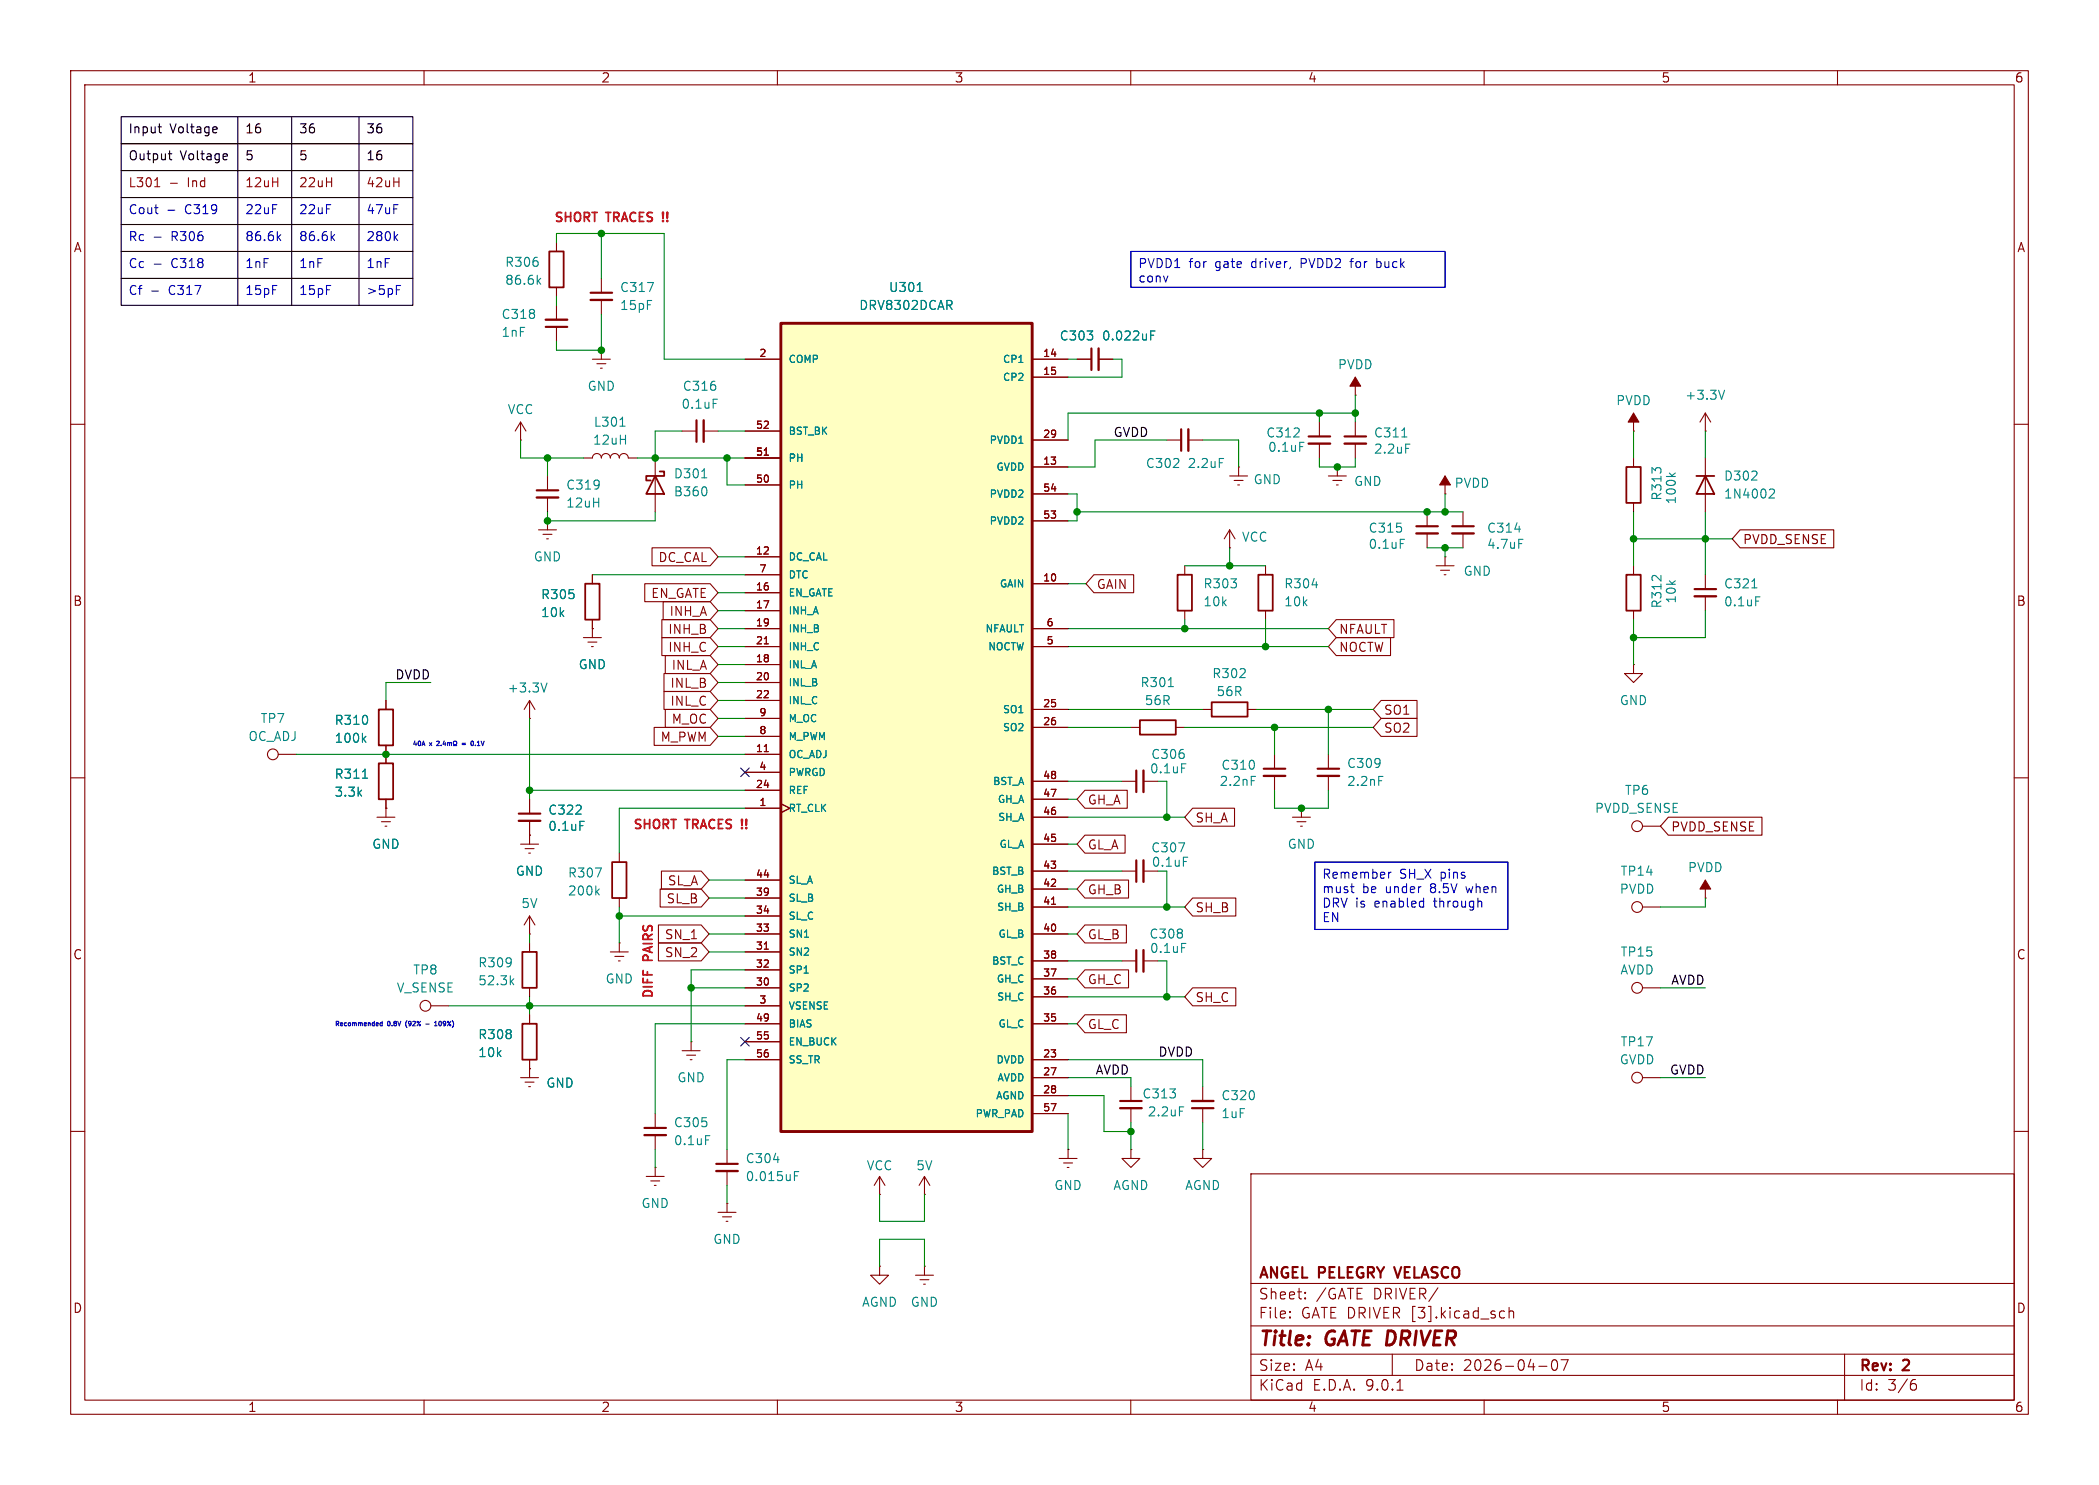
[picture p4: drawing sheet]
<svg xmlns="http://www.w3.org/2000/svg" width="297mm" height="210mm" viewBox="0 0 297 210" stroke-linecap="round" stroke-linejoin="round" font-family="sans-serif">
<path d="M0 0h297v210h-297z" fill="#fff" stroke="#fff" stroke-width=".14"/>
<g fill="none" stroke="#840000" stroke-width=".15">
<path d="M10 10h277v190h-277zM12 12h273v186h-273zM60 10v2M110 10v2M160 10v2M210 10v2M260 10v2M78.7 34.3v1.3M85.1 39.4v2M73.7 59.7l-.8 1.3M73.7 59.7l.7 1.3M73.7 59.7v2.5"/>
<path d="M78.7 40.6v1.3M78.7 43.2v2M78.7 46.2v2.1M83.8 50.8h2.6M84.5 51.4h1.2M85 52.1h.2M85.1 49.5h.1M85.1 42.4v2.1M85.1 49.5v1.3M152.4 50.8h2M155.4 50.8h2.1M191.8 55.9h.1"/>
<path d="M191.8 53.3v2.6M241.3 58.4l-.8 1.3M241.3 58.4l.8 1.3M241.3 58.4v2.6M10 60h2M73.7 62.2h.1M76.2 74.9h2.5M76.8 75.6h1.3M77.3 76.2h.3M77.5 73.7h.1M77.5 67.3v2M77.5 70.4v2"/>
<path d="M77.5 73.7v1.2M82.5 64.8h1.3a.64 .64 0 0 1 .7-.7 .64 .64 0 0 1 .6 .7 .64 .64 0 0 1 .6-.7 .64 .64 0 0 1 .7 .7 .64 .64 0 0 1 .6-.7 .64 .64 0 0 1 .6 .7 .64 .64 0 0 1 .7-.7 .64 .64 0 0 1 .6 .7h1.3M92.7 64.8v7.6M96.5 61h2.1M99.6 61h2M165.1 62.2h2M168.1 62.2h2.1M204.5 78.7h.1M204.5 78.7v1.3M241.3 61h.1M285 60h2M54.6 99.1v1.2"/>
<path d="M74.9 99.1v2.5M74.9 99.1l-.7 1.2M74.9 99.1l.8 1.2M83.8 81.3v1.3M83.8 87.6v1.3M203.2 80h2.5M203.8 80.6h1.3M204.3 81.3h.3M10 110h2M54.6 105.4v1.3M74.9 101.6h.1M74.9 113v2.1"/>
<path d="M74.9 116.1v2M285 110h2M74.9 132.1h.1M74.9 129.5v2.6M74.9 133.4v1.2M74.9 139.7v1.3M74.9 129.5l-.7 1.3M74.9 129.5l.8 1.3M86.4 134.6h2.5M87 135.3h1.3M87.5 135.9h.3M87.6 133.4h.1"/>
<path d="M87.6 120.7v1.2M87.6 127v1.3M87.6 133.4v1.2M158.7 135.9h2.1M161.8 135.9h2M73.7 152.4h2.5M74.3 153h1.3M74.8 153.7h.3M74.9 151.1h.1M74.9 143.5v1.3M74.9 149.9v2.5M10 160h2"/>
<path d="M91.4 166.4h2.6M92.1 167h1.2M92.6 167.6h.2M92.7 165.1h.1M92.7 165.1v1.3M101.6 171.5h2.5M102.2 172.1h1.3M102.7 172.7h.3M102.9 170.2h.1M102.9 162.6v2M102.9 165.6v2M102.9 170.2v1.3"/>
<path d="M177 166h108v32h-108zM285 160h2M60 198v2M110 198v2M160 198v2M177 194.5h108M177 191.5h108M177 187.5h108M177 181.5h108M182.5 186.3h.1l-.1 .1M182.5 186.3v.1M182.5 185.5v.1"/>
<path d="M182.5 185.5h.1l-.1 .1M184.7 183.6v.1M184.7 183.6h-.1l.1 .1M184.7 182.8v.1M184.7 182.8h-.1l.1 .1M197 191.5v3M197.7 196.6h.8M210 198v2M212.5 185.4l.4 .1M212.9 186.3l-.4 .1M213.5 185.5a.37 .37 0 0 1 .7 .1v.8M213.5 184.9v1.5"/>
<path d="M217.7 193.2h1.2M219.7 192.4a.36 .36 0 0 1 .3-.1 .36 .36 0 0 1 .3 .3 .77 .77 0 0 1-.4 1.2 .91 .91 0 0 1-.2-1.4zM220.9 192.3h1l-.7 1.5M260 198v2M261 191.5v6.5M270.6 195.7h.4l.2 .3-.1 .5-.2 .1h-.3M271 195.1l-.4 .1"/>
</g>
<path d="M77.2 46.2h3.1M83.6 41.4h3M98.6 59.4v3.1M154.4 49.3v3M75.9 69.3h3.1M167.1 60.7v3.1M73.4 115.1h3.1M160.8 134.4v3M101.3 164.6h3.1M197.3 179.2l.5 1.5" fill="none" stroke="#840000" stroke-width=".3"/>
<path d="M77.7 35.6h2.1v5h-2.1zM92.7 67.3l1.3 2.6h-2.6zM93.3 66.7h.7v.6h-2.6v.6h.7M82.8 82.6h2v5h-2zM53.6 100.3h2v5.1h-2zM73.9 134.6h2v5.1h-2zM86.6 121.9h2v5.1h-2zM73.9 144.8h2v5.1h-2z" fill="none" stroke="#840000" stroke-width=".25"/>
<g fill="none" stroke="#008484" stroke-width=".15">
<path d="M76.1 39.7l.4 .5M76.5 39.4l-.5 .4M91.6 40h.9l-.6 1.2M100.9 56.5h.6M162.8 47.4h.4M162.8 46.8h.6M244 55.2l-.4 1.3M87.7 60.3h.7M99.3 67.6h.7M99.9 69l.1 .3-.1 .7M172.5 64.8h.6M77.4 96.6l-.4 1.3"/>
<path d="M51.4 104.5l.4 .5M51.8 104.1l-.5 .5M82.1 116.2h.6M72.3 138.8l.4 .5M72.7 138.4l-.5 .5M84.2 122.8h.9l-.6 1.2M84.4 126.1l.4 .5M84.8 125.7l-.5 .5M167.2 133.4h.6M109.5 164h.7M112.4 166.3h.4M112.4 165.7h.6"/>
</g>
<path d="M77.2 45.2h3.1M83.6 42.4h3M99.6 59.4v3.1M155.4 49.3v3M75.9 70.4h3.1M168.1 60.7v3.1M73.4 116.1h3.1M161.8 134.4v3M101.3 165.6h3.1" fill="none" stroke="#840000" stroke-width=".33"/>
<path d="M191.8 53.3l.7 1.3h-1.5z" fill="#840000" stroke="#840000" stroke-width=".15"/>
<path d="M110.5 45.7h35.5v114.3h-35.5z" fill="#ffffc2"/>
<path d="M110.5 45.7h35.5v114.3h-35.5z" fill="none" stroke="#840000" stroke-width=".41"/>
<g fill="none" stroke="#840000" stroke-width=".15">
<path d="M105.4 50.8h5.1M146 50.8h5.1M146 53.3h5.1M152.4 50.8h2M155.4 50.8h2.1M186.7 59.7v2M191.8 59.7v2M231.1 58.4v2.6M92.3 77.5h8.2l1.1 1.2-1.1 1.3h-8.2zM105.4 64.8h5.1M105.4 68.6h5.1M105.4 78.7h5.1"/>
<path d="M105.4 61h5.1M108.1 64.4h.6M146 62.2h5.1M146 66h5.1M146 69.9h5.1M146 73.7h5.1M174 77.5h.1M174 67.3h2.5M174 74.9l-.8 1.3M174 74.9l.8 1.3M174 74.9v2.6M174.6 67.9h1.3"/>
<path d="M175.1 68.6h.3M175.3 66h.1M175.3 66v1.3M186.7 62.7v2.1M188 67.3h2.5M188.6 67.9h1.3M189.1 68.6h.3M189.2 66h.1M189.2 66v1.3M191.8 62.7v2.1M201.9 72.4v2M201.9 75.4v2.1"/>
<path d="M204.5 69.9h.1M204.5 67.3v2.6M207 72.4v2M207 75.4v2.1M231.1 61h.1M231.1 64.8v1.2M231.1 71.1v1.3M241.3 64.8v7.6M54.6 99.1v1.2M82.5 90.2h2.6M83.2 90.8h1.3M83.7 91.4h.2"/>
<path d="M83.8 88.9h.1M83.8 81.3v1.3M83.8 87.6v2.6M91.2 82.5h9.3l1.1 1.3-1.1 1.3h-9.3zM93.7 87.6h6.8l1.1 1.3-1.1 1.3h-6.8zM93.7 90.2h6.8l1.1 1.2-1.1 1.3h-6.8zM93.8 85.1h6.7l1.1 1.3-1.1 1.2h-6.7zM94 95.2h6.5l1.1 1.3-1.1 1.3h-6.5zM94 97.8h6.5l1.1 1.3-1.1 1.2h-6.5zM94.1 92.7h6.4l1.1 1.3-1.1 1.3h-6.4zM105.4 81.3h5.1M105.4 83.8h5.1"/>
<path d="M105.4 86.4h5.1M105.4 88.9h5.1M105.4 91.4h5.1M105.4 94h5.1M105.4 96.5h5.1M105.4 99.1h5.1M108.1 91.1h.6M146 88.9h5.1M146 91.4h5.1M146 82.6h5.1M154.8 81.3h5.6v2.5h-5.6l-1.1-1.2zM167.6 80v1.3"/>
<path d="M167.6 86.4v1.2M179.1 80v1.3M179.1 86.4v1.2M189.1 90.2h7.7v2.5h-7.7l-1.1-1.3zM189.1 87.6h8.1v2.6h-8.1l-1.1-1.3zM195.4 99.1h5.1v2.5h-5.1l-1.1-1.3zM231.1 94v1.3h1.3l-1.3 1.2-1.2-1.2h1.2M231.1 94h.1M231.1 80v1.3M231.1 86.4v1.2M241.3 81.3v2M241.3 84.3v2.1"/>
<path d="M39.4 106.7h2.5M53.3 115.6h2.6M54 116.2h1.2M54.5 116.8h.2M54.6 114.3h.1M54.6 105.4v2.6M54.6 113v2.6M73.7 119.4h2.5M74.9 118.1h.1M74.9 113v2.1M74.9 116.1v3.3M92.6 102.9h7.9l1.1 1.2-1.1 1.3h-7.9z"/>
<path d="M94.1 100.3h6.4l1.1 1.3-1.1 1.3h-6.4zM105.4 101.6h5.1M105.4 104.1h5.1M105.4 106.7h5.1M105.4 109.2h5.1M105.4 111.8h5.1M105.4 114.3h5.1M108.1 106.3h.6M110.5 113.7l1.3 .6-1.3 .6M146 100.3h5.1M146 102.9h5.1M146 113h5.1"/>
<path d="M146 119.4h5.1M146 110.5h5.1M146 115.6h5.1M153.5 118.1h5.7v2.6h-5.7l-1.1-1.3zM153.5 111.8h6v2.5h-6l-1.1-1.3zM158.7 110.5h2.1M160 102.9h1.3M161.8 110.5h2M166.4 102.9h1.2M168.8 114.3h5.9v2.5h-5.9l-1.2-1.2zM170.2 100.3h1.2M176.5 100.3h1.3"/>
<path d="M180.3 106.7v2M180.3 109.7v2.1M182.9 115.6h2.5M183.5 116.2h1.3M184 116.8h.3M184.1 114.3h.1M184.1 114.3v1.3M188 106.7v2M188 109.7v2.1M195.4 101.6h5.1v2.5h-5.1l-1.1-1.2zM232.4 116.8h2.5M74.3 120h1.3"/>
<path d="M74.8 120.7h.3M93.2 130.8h6l1.1 1.3-1.1 1.3h-6zM93.2 133.3h6l1.1 1.3-1.1 1.3h-6zM93.4 125.7h5.8l1.1 1.3-1.1 1.3h-5.8zM93.6 123.2h5.6l1.1 1.3-1.1 1.2h-5.6zM105.4 132.1h5.1M105.4 124.5h5.1M105.4 127h5.1M105.4 129.5h5.1M105.4 134.6h5.1M105.4 137.2h5.1M105.4 139.7h5.1"/>
<path d="M108.1 134.2h.6M146 125.7h5.1M146 132.1h5.1M146 138.4h5.1M146 123.2h5.1M146 128.3h5.1M146 135.9h5.1M148.8 127.9h.6M153.5 124.5h6.2v2.5h-6.2l-1.1-1.3zM153.5 137.2h6.2v2.5h-6.2l-1.1-1.3zM153.5 130.8h5.9v2.6h-5.9l-1.1-1.3zM158.7 123.2h2.1"/>
<path d="M161.8 123.2h2M168.8 139.7h6.1v2.5h-6.1l-1.2-1.2zM168.8 127h6.1v2.5h-6.1l-1.2-1.2zM232.4 139.7h2.5M232.4 128.3h2.5M241.3 127h.1M241.3 124.5v2.5M61 142.2h2.5M74.9 151.1h.1M74.9 143.5v1.3M74.9 149.9v1.2M92.7 157.5v2"/>
<path d="M96.5 148.6h2.6M97.2 149.2h1.2M97.7 149.9h.2M97.8 147.3h.1M97.8 147.3v1.3M105.4 142.2h5.1M105.4 144.8h5.1M105.4 147.3h5.1M105.4 149.9h5.1M146 144.8h5.1M146 149.9h5.1M146 141h5.1"/>
<path d="M146 152.4h5.1M146 154.9h5.1M146 157.5h5.1M153.5 143.5h5.9v2.6h-5.9l-1.1-1.3zM160 153.7v2M160 156.7v2.1M170.2 153.7v2M170.2 156.7v2.1M232.4 152.4h2.5M92.7 160.5v2.1M124.5 179.1v1.2h1.2l-1.2 1.3-1.3-1.3h1.3M124.5 179.1h.1"/>
<path d="M124.5 168.9h.1M124.5 166.4l-.8 1.2M124.5 166.4l.7 1.2M124.5 166.4v2.5M130.8 179.1h.1M130.8 168.9h.1M130.8 166.4v2.5M130.8 179.1v1.2M130.8 166.4l-.8 1.2M130.8 166.4l.8 1.2M149.9 163.8h2.5M150.5 164.5h1.3"/>
<path d="M151 165.1h.3M151.1 162.6h.1M151.1 162.6v1.2M160 162.6v1.2h1.3l-1.3 1.3-1.3-1.3h1.3M160 162.6h.1M170.2 162.6v1.2h1.2l-1.2 1.3-1.3-1.3h1.3M170.2 162.6h.1M129.5 180.3h2.6M130.2 181h1.2M130.7 181.6h.2"/>
<circle cx="38.6" cy="106.7" r=".76"/>
<circle cx="231.6" cy="116.8" r=".76"/>
<circle cx="231.6" cy="128.3" r=".76"/>
<circle cx="231.6" cy="139.7" r=".76"/>
<circle cx="60.2" cy="142.2" r=".76"/>
<circle cx="231.6" cy="152.4" r=".76"/>
</g>
<g fill="none" stroke="#008484" stroke-width=".15">
<path d="M129.8 41.2h.7M162.8 47.4h.4M162.8 46.8h.6M183.9 62.6h.6M198.1 76.3h.6M198.4 61.8h.7M198.9 62.8h.6M214.4 74.8h.7M214.9 76.3h.6M236.2 66.9l.5 .5M237.1 66.9l-.5 .4M250.5 69.2h.5l.1 .3-.1 .2-.7 .7h.8"/>
<path d="M165.3 97.1h.7M185.7 82.7h.7M247.9 83.1h.7M248.4 84.4h.6M51.3 110.1h.7M51.4 104.5l.4 .5M51.8 104.1l-.5 .5M82.1 116.2h.6M166.8 119.2h.8l-.5 1.3M167.2 108h.6M177.1 109.8h.6M195.1 109.8h.6"/>
<path d="M167.5 121.2h.6M166.9 156.5h.6M99.8 160.6h.6"/>
</g>
<path d="M185.2 61.7h3M190.2 61.7h3.1M200.4 74.4h3.1M205.5 74.4h3M239.8 83.3h3M160.8 109v3M178.8 108.7h3.1M186.4 108.7h3.1M160.8 121.7v3M91.2 159.5h3M158.5 155.7h3M168.7 156.7h3" fill="none" stroke="#840000" stroke-width=".3"/>
<path d="M185.2 62.7h3M190.2 62.7h3.1M200.4 75.4h3.1M205.5 75.4h3M239.8 84.3h3M161.8 109v3M178.8 109.7h3.1M186.4 109.7h3.1M161.8 121.7v3M158.5 156.7h3M168.7 155.7h3M91.2 160.5h3" fill="none" stroke="#840000" stroke-width=".33"/>
<path d="M230.1 66h2.1v5.1h-2.1zM240 67.3h2.6M241.3 67.3l1.3 2.6h-2.6zM166.6 81.3h2.1v5.1h-2.1zM171.4 99.3h5.1v2h-5.1zM178.1 81.3h2v5.1h-2zM230.1 81.3h2.1v5.1h-2.1zM53.6 108h2v5h-2zM161.3 101.9h5.1v2h-5.1z" fill="none" stroke="#840000" stroke-width=".25"/>
<g fill="#840000" stroke="#840000" stroke-width=".15">
<path d="M204.5 67.3l.7 1.3h-1.5z"/>
<path d="M231.1 58.4l.8 1.3h-1.5z"/>
<path d="M241.3 124.5l.8 1.2h-1.6z"/>
</g>
<path d="M246.2 74.9h13.3v2.6h-13.3l-1.1-1.3zM236.1 115.6h13.2v2.5h-13.2l-1.2-1.3z" fill="none" stroke="#840000" stroke-width=".16"/>
<path d="M22.4 17.9h.5M22.6 18.7l.3 .1M30.5 17.9l.2 .1v.2l-.6 .2M30.7 18.7l-.2 .1" fill="none" stroke="#0b0000" stroke-width=".15"/>
<path d="M23.8 21.7h.5M24 21.3v1.1l.1 .1 .2 .1M32 21.7l.1 .1 .1 .3-.6 .1M32.1 22.5l-.1 .1" fill="none" stroke="#0d0000" stroke-width=".15"/>
<path d="M21.9 26.4h.7M24.1 25.9h1" fill="none" stroke="#a20000" stroke-width=".15"/>
<g fill="none" stroke="#0000c2" stroke-width=".15">
<path d="M21.8 33.5h1M21.8 37.4h1M23.8 29.7h.9M39.4 33.5l.3 .5M39.7 33.2l-.5 .5M47 33.5l.3 .5M47.3 33.2l-.4 .5M55.9 33.5l.4 .5M56.3 33.2l-.5 .5M160 35.6h44.5v5h-44.5zM191 37h.5M191.3 36.6l-.1 1.2"/>
<path d="M194.8 36.6v1.2M194.8 37.8h.4M195.2 37h-.4M21.5 41.2h.9M56.1 41h.4M56.1 40.4h.6M61.8 104.9l.2-.1 .2 .2-.4 .4h.4M62.4 105.4h.1M62.8 104.8l-.1 .4h.4M63 105v.4M63.3 105v.4M63.3 105.1l.2-.1 .1 .1"/>
<path d="M63.6 105.1h.2l.1 .3M63.6 105.1v.3M64.2 105.4h.1v-.1a.27 .27 0 0 1-.1-.3 .27 .27 0 0 1 .3-.2l.1 .3-.1 .3h.1M65.4 105.1h.5M65.4 105.3h.5M66.6 105.1l.2-.3a.36 .36 0 0 1 0 .6M67.3 105.4h.1M186.1 121.9h27.3v9.5h-27.3zM191.1 125.4h.5M191.3 126.2h.3M196.5 123.3v.9M196.8 123.3l-.2 .1-.1 .2"/>
<path d="M201.3 127.4l.1 .1M201.4 127v1.3M201.4 128.2l-.1 .1M53.5 144.7v.1l-.3 .1M54.1 144.4v.7M54.1 144.7l-.2-.1-.1 .2v.2h.3M57.6 144.3a.74 .74 0 0 0 0 1M60.2 144.8h.5M61.5 145.1h.4M61.5 144.6l.2-.2v.7M62.3 144.4a.34 .34 0 0 0-.2 .4 .34 .34 0 0 0 .2 .3M64 144.3v.1"/>
</g>
<path d="M17.1 16.5h41.3v26.7h-41.3zM33.7 16.5v26.7M41.3 16.5v26.7M50.8 16.5v26.7M17.1 20.3h41.3M17.1 24.1h41.3M17.1 27.9h41.3M17.1 31.8h41.3M17.1 35.6h41.3M17.1 39.4h41.3" fill="none" stroke="#190000" stroke-width=".15"/>
<g fill="none" stroke="#008400" stroke-width=".15">
<path d="M78.7 34.3v-1.3h15.3v17.8h11.4M85.1 33v6.4M78.7 41.9v1.3M85.1 44.5v5h-6.4v-1.2M151.1 50.8h1.3M157.5 50.8h1.2v2.5h-7.6M186.7 58.4v1.3M191.8 55.9v3.8M191.8 58.4h-40.7v3.8M73.7 62.2v2.6h8.8M77.5 64.8v2.5M77.5 72.4v1.3h15.2v-1.3"/>
<path d="M90.2 64.8h15.2M96.5 61h-3.8v3.8M101.6 61h3.8M101.6 78.7h3.8M102.9 64.8v3.8h2.5M151.1 69.9h1.3v3.8h-1.3M152.4 72.4h54.6M165.1 62.2h-10.2v3.8h-3.8M170.2 62.2h5.1v3.8M174 77.5v2.5M186.7 64.8v1.2h5.1v-1.2M201.9 77.5h5.1"/>
<path d="M204.5 69.9v2.5M204.5 77.5v1.2M231.1 61v3.8M231.1 72.4v7.6M231.1 76.2h14M241.3 61v3.8M241.3 72.4v8.9M61 96.5h-6.4v2.6M83.8 81.3h21.6M101.6 99.1h3.8M101.6 96.5h3.8M101.6 94h3.8"/>
<path d="M101.6 88.9h3.8M101.6 91.4h3.8M101.6 83.8h3.8M101.6 86.4h3.8M151.1 88.9h36.9M151.1 91.4h36.9M151.1 82.6h2.6M167.6 80h11.5M167.6 87.6v1.3M179.1 87.6v3.8M231.1 87.6v6.4M241.3 86.4v3.8h-10.2"/>
<path d="M41.9 106.7h63.5M74.9 111.8h30.5M74.9 101.6v11.4M101.6 104.1h3.8M101.6 101.6h3.8M105.4 114.3h-17.8v6.4M151.1 119.4h1.3M151.1 100.3h19.1M151.1 102.9h8.9M151.1 110.5h7.6M151.1 115.6h16.5M151.1 113h1.3"/>
<path d="M163.8 110.5h1.3v5.1M167.6 102.9h26.7M177.8 100.3h16.5M180.3 111.8v2.5h7.7v-2.5M180.3 102.9v3.8M188 100.3v6.4M74.9 132.1v1.3M87.6 128.3v5.1M87.6 129.5h17.8M97.8 139.7h7.6M100.3 132.1h5.1M100.3 134.6h5.1"/>
<path d="M100.3 124.5h5.1M100.3 127h5.1M105.4 137.2h-7.6v10.1M151.1 128.3h16.5M151.1 135.9h7.6M151.1 138.4h1.3M151.1 132.1h1.3M151.1 123.2h7.6M151.1 125.7h1.3M163.8 135.9h1.3v5.1M165.1 123.2v5.1M234.9 139.7h6.4"/>
<path d="M241.3 127v1.3h-6.4M63.5 142.2h41.9M74.9 141v2.5M105.4 144.8h-12.7v12.7M105.4 149.9h-2.5v12.7M151.1 157.5v5.1M151.1 141h16.5M151.1 144.8h1.3M151.1 149.9h19.1v3.8M151.1 152.4h8.9v1.3M151.1 154.9h5.1v5.1h3.8M160 158.8v3.8"/>
<path d="M170.2 158.8v3.8M234.9 152.4h6.4M92.7 162.6v2.5M102.9 167.6v2.6M124.5 168.9v3.8h6.3v-3.8M124.5 179.1v-3.8h6.3v3.8"/>
</g>
<path d="M104.8 108.6l1.2 1.2M106 108.6l-1.2 1.2M104.8 146.7l1.2 1.2M106 146.7l-1.2 1.2" fill="none" stroke="#000084" stroke-width=".15"/>
<g fill="#008400" stroke="#008400" stroke-width=".15">
<circle cx="85.1" cy="33" r=".46"/>
<circle cx="85.1" cy="49.5" r=".46"/>
<circle cx="77.5" cy="64.8" r=".46"/>
<circle cx="77.5" cy="73.7" r=".46"/>
<circle cx="97.8" cy="139.7" r=".46"/>
<circle cx="102.9" cy="64.8" r=".46"/>
<circle cx="92.7" cy="64.8" r=".46"/>
<circle cx="87.6" cy="129.5" r=".46"/>
<circle cx="54.6" cy="106.7" r=".46"/>
<circle cx="74.9" cy="142.2" r=".46"/>
<circle cx="74.9" cy="111.8" r=".46"/>
<circle cx="186.7" cy="58.4" r=".46"/>
<circle cx="191.8" cy="58.4" r=".46"/>
<circle cx="201.9" cy="72.4" r=".46"/>
<circle cx="165.1" cy="128.3" r=".46"/>
<circle cx="165.1" cy="141" r=".46"/>
<circle cx="160" cy="160" r=".46"/>
<circle cx="204.5" cy="77.5" r=".46"/>
<circle cx="231.1" cy="90.2" r=".46"/>
<circle cx="231.1" cy="76.2" r=".46"/>
<circle cx="204.5" cy="72.4" r=".46"/>
<circle cx="188" cy="100.3" r=".46"/>
<circle cx="180.3" cy="102.9" r=".46"/>
<circle cx="179.1" cy="91.4" r=".46"/>
<circle cx="165.1" cy="115.6" r=".46"/>
<circle cx="174" cy="80" r=".46"/>
<circle cx="189.2" cy="66" r=".46"/>
<circle cx="152.4" cy="72.4" r=".46"/>
<circle cx="167.6" cy="88.9" r=".46"/>
<circle cx="184.1" cy="114.3" r=".46"/>
<circle cx="241.3" cy="76.2" r=".46"/>
</g>
<g font-size="2.8" fill="#840000">
<text x="178" y="190.9">Title:</text>
<text x="187.7" y="190.9">GATE DRIVER</text>
</g>
<g font-size="2.1" fill="#840000">
<text x="178" y="184">Sheet:</text>
<text x="178" y="181.2">ANGEL PELEGRY</text>
<text x="186.2" y="184">/GATE</text>
<text x="194.4" y="184">DRIVER/</text>
<text x="198.1" y="181.2">VELASCO</text>
<text x="178" y="186.7">File:</text>
<text x="184.1" y="186.7">GATE DRIVER [3].kicad_sch</text>
<text x="178" y="196.9">KiCad</text>
<text x="178" y="194.1">Size:</text>
<text x="184.7" y="194.1">A4</text>
<text x="185.7" y="196.9">E.D.A.</text>
<text x="193.3" y="196.9">9.0.1</text>
<text x="200" y="194.1">Date:</text>
<text x="207" y="194.1">2026-04-07</text>
<text x="263" y="194.3">Rev:</text>
<text x="263" y="196.9">Id:</text>
<text x="267.1" y="196.9">3/6</text>
<text x="269.4" y="194.3">2</text>
</g>
<g font-size="1.8" fill="#840000">
<text x="35" y="11.9">1</text>
<text x="85" y="11.9">2</text>
<text x="135" y="11.9">3</text>
<text x="185" y="11.9">4</text>
<text x="235" y="11.9">5</text>
<text x="285" y="11.9">6</text>
<text x="10.3" y="35.9">A</text>
<text x="285.3" y="35.9">A</text>
<text x="246.5" y="77.2">PVDD_SENSE</text>
<text x="93.1" y="79.7">DC_CAL</text>
<text x="155.1" y="83.5">GAIN</text>
<text x="10.3" y="85.9">B</text>
<text x="92" y="84.8">EN_GATE</text>
<text x="94.5" y="89.9">INH_B</text>
<text x="94.6" y="87.3">INH_A</text>
<text x="189.4" y="89.9">NFAULT</text>
<text x="285.3" y="85.9">B</text>
<text x="94.5" y="92.4">INH_C</text>
<text x="94.9" y="94.9">INL_A</text>
<text x="189.4" y="92.4">NOCTW</text>
<text x="94.8" y="97.5">INL_B</text>
<text x="94.8" y="100">INL_C</text>
<text x="195.7" y="101.3">SO1</text>
<text x="93.4" y="105.1">M_PWM</text>
<text x="94.9" y="102.6">M_OC</text>
<text x="195.7" y="103.8">SO2</text>
<text x="153.8" y="114">GH_A</text>
<text x="169.1" y="116.5">SH_A</text>
<text x="236.4" y="117.8">PVDD_SENSE</text>
<text x="94.4" y="125.4">SL_A</text>
<text x="153.8" y="120.3">GL_A</text>
<text x="94.2" y="128">SL_B</text>
<text x="153.8" y="126.7">GH_B</text>
<text x="169.1" y="129.2">SH_B</text>
<text x="10.3" y="135.9">C</text>
<text x="94" y="133">SN_1</text>
<text x="94" y="135.6">SN_2</text>
<text x="153.8" y="133">GL_B</text>
<text x="285.3" y="135.9">C</text>
<text x="153.8" y="139.4">GH_C</text>
<text x="169.1" y="141.9">SH_C</text>
<text x="153.8" y="145.7">GL_C</text>
<text x="10.3" y="185.9">D</text>
<text x="285.3" y="185.9">D</text>
<text x="35" y="199.9">1</text>
<text x="85" y="199.9">2</text>
<text x="135" y="199.9">3</text>
<text x="185" y="199.9">4</text>
<text x="235" y="199.9">5</text>
<text x="285" y="199.9">6</text>
</g>
<g font-size="1.8" fill="#0b0000">
<text x="18.1" y="19.2">Input</text>
<text x="24" y="19.2">Voltage</text>
</g>
<g font-size="1.8" fill="#0d0000">
<text x="18.1" y="23">Output</text>
<text x="25.5" y="23">Voltage</text>
</g>
<text font-size="1.8" fill="#290000" x="34.6" y="19.2">16</text>
<text font-size="1.8" fill="#200000" x="34.6" y="23">5</text>
<text font-size="1.8" fill="#160000" x="42.2" y="19.2">36</text>
<text font-size="1.8" fill="#2d0000" x="42.2" y="23">5</text>
<text font-size="1.8" fill="#0e0000" x="51.8" y="19.2">36</text>
<text font-size="1.8" fill="#1f0000" x="51.8" y="23">16</text>
<g font-size="1.8" fill="#a20000">
<text x="18.1" y="26.8">L301</text>
<text x="26.7" y="26.8">Ind</text>
</g>
<text font-size="1.8" fill="#a30000" x="34.6" y="26.8">12uH</text>
<text font-size="1.8" fill="#930000" x="42.2" y="26.8">22uH</text>
<text font-size="1.8" fill="#9e0000" x="51.8" y="26.8">42uH</text>
<g font-size="1.8" fill="#0000c2">
<text x="18.1" y="30.6">Cout</text>
<text x="18.1" y="34.4">Rc</text>
<text x="24.4" y="34.4">R306</text>
<text x="26.3" y="30.6">C319</text>
<text x="34.6" y="30.6">22uF</text>
<text x="34.6" y="34.4">86.6k</text>
<text x="42.2" y="30.6">22uF</text>
<text x="42.2" y="34.4">86.6k</text>
<text x="51.8" y="30.6">47uF</text>
<text x="51.8" y="34.4">280k</text>
<text x="18.1" y="38.2">Cc</text>
<text x="24.4" y="38.2">C318</text>
<text x="34.6" y="38.2">1nF</text>
<text x="42.2" y="38.2">1nF</text>
<text x="51.8" y="38.2">1nF</text>
<text x="161" y="38.2">PVDD1</text>
<text x="161" y="40.3">conv</text>
<text x="168.3" y="38.2">for</text>
<text x="172.1" y="38.2">gate</text>
<text x="177.4" y="38.2">driver,</text>
<text x="184.5" y="38.2">PVDD2</text>
<text x="191.8" y="38.2">for</text>
<text x="195.6" y="38.2">buck</text>
<text x="18.1" y="42">Cf</text>
<text x="24" y="42">C317</text>
<text x="34.6" y="42">15pF</text>
<text x="42.2" y="42">15pF</text>
<text x="51.8" y="42">&gt;5pF</text>
<text x="187" y="124.6">Remember</text>
<text x="198" y="124.6">SH_X</text>
<text x="203.9" y="124.6">pins</text>
<text x="187" y="126.6">must</text>
<text x="187" y="128.7">DRV is</text>
<text x="187" y="130.7">EN</text>
<text x="192.8" y="126.6">be</text>
<text x="194.6" y="128.7">enabled</text>
<text x="196.2" y="126.6">under</text>
<text x="202.7" y="126.6">8.5V</text>
<text x="203.2" y="128.7">through</text>
<text x="208" y="126.6">when</text>
</g>
<g font-size="1.8" fill="#ff0019">
<text x="78.3" y="31.8">SHORT</text>
<text x="85.8" y="31.8">TRACES !!</text>
<text x="89.4" y="117.6">SHORT</text>
<text x="97" y="117.6">TRACES !!</text>
</g>
<g font-size="1.8" fill="#008484">
<text x="71.4" y="37.9">R306</text>
<text x="71.4" y="40.5">86.6k</text>
<text x="87.6" y="41.5">C317</text>
<text x="125.7" y="41.5">U301</text>
<text x="70.9" y="45.3">C318</text>
<text x="70.9" y="47.9">1nF</text>
<text x="87.6" y="44">15pF</text>
<text x="121.5" y="44">DRV8302DCAR</text>
<text x="149.8" y="48.4">C303</text>
<text x="155.8" y="48.4">0.022uF</text>
<text x="189.2" y="52.4">PVDD</text>
<text x="71.7" y="58.8">VCC</text>
<text x="83.1" y="55.5">GND</text>
<text x="96.3" y="58">0.1uF</text>
<text x="96.5" y="55.5">C316</text>
<text x="228.6" y="57.5">PVDD</text>
<text x="238.4" y="56.7">+3.3V</text>
<text x="83.8" y="63.1">12uH</text>
<text x="83.9" y="60.6">L301</text>
<text x="179.1" y="62.1">C312</text>
<text x="179.3" y="64.1">0.1uF</text>
<text x="194.3" y="62.1">C311</text>
<text x="194.3" y="64.4">2.2uF</text>
<text x="80" y="69.4">C319</text>
<text x="80" y="72">12uH</text>
<text x="95.3" y="67.9">D301</text>
<text x="95.3" y="70.4">B360</text>
<text x="162" y="66.4">C302</text>
<text x="168" y="66.4">2.2uF</text>
<text x="177.3" y="68.7">GND</text>
<text x="191.5" y="68.9">GND</text>
<text x="205.7" y="69.2">PVDD</text>
<text x="235.3" y="70.9" transform="rotate(-90 235.3 70.9)">R313</text>
<text x="237.3" y="71.4" transform="rotate(-90 237.3 71.4)">100k</text>
<text x="243.8" y="68.2">D302</text>
<text x="243.8" y="70.7">1N4002</text>
<text x="175.6" y="76.8">VCC</text>
<text x="193.6" y="75.5">C315</text>
<text x="193.6" y="77.8">0.1uF</text>
<text x="210.3" y="75.5">C314</text>
<text x="210.3" y="77.8">4.7uF</text>
<text x="75.4" y="79.6">GND</text>
<text x="170.2" y="83.4">R303</text>
<text x="181.6" y="83.4">R304</text>
<text x="207" y="81.6">GND</text>
<text x="243.8" y="83.4">C321</text>
<text x="76.5" y="84.9">R305</text>
<text x="76.5" y="87.5">10k</text>
<text x="170.2" y="86">10k</text>
<text x="181.6" y="86">10k</text>
<text x="235.3" y="86.1" transform="rotate(-90 235.3 86.1)">R312</text>
<text x="237.3" y="85.4" transform="rotate(-90 237.3 85.4)">10k</text>
<text x="243.8" y="86">0.1uF</text>
<text x="81.8" y="94.8">GND</text>
<text x="71.7" y="98.1">+3.3V</text>
<text x="161.3" y="97.4">R301</text>
<text x="161.9" y="99.9">56R</text>
<text x="171.4" y="96.1">R302</text>
<text x="172" y="98.7">56R</text>
<text x="229.1" y="99.9">GND</text>
<text x="35.1" y="105">OC_ADJ</text>
<text x="36.8" y="102.5">TP7</text>
<text x="47.3" y="102.7">R310</text>
<text x="47.3" y="105.3">100k</text>
<text x="162.8" y="107.5">C306</text>
<text x="47.3" y="110.3">R311</text>
<text x="47.3" y="112.9">3.3k</text>
<text x="162.6" y="109.6">0.1uF</text>
<text x="172.5" y="111.4">2.2nF</text>
<text x="172.7" y="109.1">C310</text>
<text x="190.5" y="108.8">C309</text>
<text x="190.5" y="111.4">2.2nF</text>
<text x="229.8" y="112.6">TP6</text>
<text x="77.5" y="115.4">C322</text>
<text x="77.5" y="117.7">0.1uF</text>
<text x="225.6" y="115.2">PVDD_SENSE</text>
<text x="52.6" y="120.2">GND</text>
<text x="72.9" y="124.1">GND</text>
<text x="80.3" y="124.3">R307</text>
<text x="162.8" y="120.8">C307</text>
<text x="182.1" y="120.2">GND</text>
<text x="229.2" y="124.1">TP14</text>
<text x="238.7" y="123.5">PVDD</text>
<text x="73.7" y="128.6">5V</text>
<text x="80.3" y="126.8">200k</text>
<text x="229.1" y="126.6">PVDD</text>
<text x="67.6" y="137">R309</text>
<text x="162.5" y="132.9">C308</text>
<text x="162.6" y="135">0.1uF</text>
<text x="229.2" y="135.5">TP15</text>
<text x="56" y="140.6">V_SENSE</text>
<text x="58.4" y="138">TP8</text>
<text x="67.6" y="139.5">52.3k</text>
<text x="85.6" y="139.3">GND</text>
<text x="229.2" y="138">AVDD</text>
<text x="67.6" y="147.2">R308</text>
<text x="67.6" y="149.7">10k</text>
<text x="229.2" y="148.2">TP17</text>
<text x="77.2" y="154">GND</text>
<text x="95.8" y="153.3">GND</text>
<text x="161.6" y="155.5">C313</text>
<text x="172.7" y="155.8">C320</text>
<text x="229.1" y="150.7">GVDD</text>
<text x="95.3" y="159.6">C305</text>
<text x="162.3" y="158.1">2.2uF</text>
<text x="172.7" y="158.3">1uF</text>
<text x="95.3" y="162.2">0.1uF</text>
<text x="105.4" y="164.7">C304</text>
<text x="105.4" y="167.2">0.015uF</text>
<text x="122.5" y="165.7">VCC</text>
<text x="129.6" y="165.7">5V</text>
<text x="90.7" y="171">GND</text>
<text x="149.1" y="168.5">GND</text>
<text x="157.4" y="168.5">AGND</text>
<text x="167.6" y="168.5">AGND</text>
<text x="100.8" y="176.1">GND</text>
<text x="121.9" y="185">AGND</text>
<text x="128.8" y="185">GND</text>
</g>
<g font-size="1.8">
<text x="157.5" y="61.9">GVDD</text>
<text x="55.9" y="96.2">DVDD</text>
<text x="236.4" y="139.4">AVDD</text>
<text x="163.8" y="149.5">DVDD</text>
<text x="154.9" y="152.1">AVDD</text>
<text x="236.2" y="152.1">GVDD</text>
</g>
<text font-size="1.8" fill="#008400" x="162.9" y="122.8">0.1uF</text>
<g font-size="1.8" fill="#ff0200">
<text x="92.7" y="135.9" transform="rotate(-90 92.7 135.9)">PAIRS</text>
<text x="92.7" y="141.4" transform="rotate(-90 92.7 141.4)">DIFF</text>
</g>
<g font-size="1.4" fill="#840000">
<text x="107.3" y="50.5">2</text>
<text x="147.5" y="50.5">14</text>
<text x="147.5" y="53.1">15</text>
<text x="106.9" y="64.5">51</text>
<text x="106.9" y="60.7">52</text>
<text x="147.5" y="62">29</text>
<text x="147.5" y="65.8">13</text>
<text x="106.9" y="68.3">50</text>
<text x="147.5" y="69.6">54</text>
<text x="147.5" y="73.4">53</text>
<text x="106.9" y="78.5">12</text>
<text x="106.9" y="83.6">16</text>
<text x="107.3" y="81">7</text>
<text x="147.5" y="82.3">10</text>
<text x="106.9" y="86.1">17</text>
<text x="106.9" y="88.6">19</text>
<text x="148" y="88.6">6</text>
<text x="106.9" y="91.2">21</text>
<text x="106.9" y="93.7">18</text>
<text x="148" y="91.2">5</text>
<text x="106.9" y="96.3">20</text>
<text x="106.9" y="98.8">22</text>
<text x="107.3" y="101.3">9</text>
<text x="147.5" y="100.1">25</text>
<text x="106.9" y="106.4">11</text>
<text x="107.3" y="103.9">8</text>
<text x="147.5" y="102.6">26</text>
<text x="106.9" y="111.5">24</text>
<text x="107.3" y="109">4</text>
<text x="147.5" y="112.8">47</text>
<text x="147.5" y="110.2">48</text>
<text x="107.3" y="114">1</text>
<text x="147.5" y="119.1">45</text>
<text x="147.5" y="115.3">46</text>
<text x="106.9" y="124.2">44</text>
<text x="147.5" y="125.5">42</text>
<text x="147.5" y="122.9">43</text>
<text x="106.9" y="126.7">39</text>
<text x="106.9" y="129.3">34</text>
<text x="106.9" y="131.8">33</text>
<text x="147.5" y="131.8">40</text>
<text x="147.5" y="128">41</text>
<text x="106.9" y="134.4">31</text>
<text x="106.9" y="136.9">32</text>
<text x="147.5" y="135.6">38</text>
<text x="106.9" y="139.4">30</text>
<text x="107.3" y="142">3</text>
<text x="147.5" y="138.2">37</text>
<text x="147.5" y="140.7">36</text>
<text x="106.9" y="144.5">49</text>
<text x="106.9" y="147.1">55</text>
<text x="106.9" y="149.6">56</text>
<text x="147.5" y="144.5">35</text>
<text x="147.5" y="149.6">23</text>
<text x="147.5" y="152.1">27</text>
<text x="147.5" y="154.7">28</text>
<text x="147.5" y="157.2">57</text>
</g>
<g font-size="1.4" fill="#008484">
<text x="111.5" y="51.5">COMP</text>
<text x="141.8" y="51.5">CP1</text>
<text x="141.8" y="54.1">CP2</text>
<text x="111.5" y="65.5">PH</text>
<text x="111.5" y="61.7">BST_BK</text>
<text x="139.9" y="63">PVDD1</text>
<text x="111.5" y="69.3">PH</text>
<text x="139.9" y="70.6">PVDD2</text>
<text x="140.9" y="66.8">GVDD</text>
<text x="139.9" y="74.4">PVDD2</text>
<text x="111.5" y="79.5">DC_CAL</text>
<text x="111.5" y="82">DTC</text>
<text x="141.3" y="83.3">GAIN</text>
<text x="111.5" y="84.6">EN_GATE</text>
<text x="111.5" y="87.1">INH_A</text>
<text x="111.5" y="89.6">INH_B</text>
<text x="139.3" y="89.6">NFAULT</text>
<text x="111.5" y="92.2">INH_C</text>
<text x="111.5" y="94.7">INL_A</text>
<text x="139.7" y="92.2">NOCTW</text>
<text x="111.5" y="97.3">INL_B</text>
<text x="111.5" y="99.8">INL_C</text>
<text x="141.8" y="101.1">SO1</text>
<text x="111.5" y="102.3">M_OC</text>
<text x="111.5" y="104.9">M_PWM</text>
<text x="111.5" y="107.4">OC_ADJ</text>
<text x="141.8" y="103.6">SO2</text>
<text x="111.5" y="110">PWRGD</text>
<text x="111.5" y="112.5">REF</text>
<text x="140.4" y="111.2">BST_A</text>
<text x="141.1" y="113.8">GH_A</text>
<text x="111.5" y="115">RT_CLK</text>
<text x="141.1" y="116.3">SH_A</text>
<text x="111.5" y="125.2">SL_A</text>
<text x="140.2" y="123.9">BST_B</text>
<text x="141.3" y="120.1">GL_A</text>
<text x="111.5" y="127.7">SL_B</text>
<text x="111.5" y="130.3">SL_C</text>
<text x="140.9" y="126.5">GH_B</text>
<text x="141" y="129">SH_B</text>
<text x="111.5" y="132.8">SN1</text>
<text x="111.5" y="135.4">SN2</text>
<text x="111.5" y="137.9">SP1</text>
<text x="140.2" y="136.6">BST_C</text>
<text x="141.2" y="132.8">GL_B</text>
<text x="111.5" y="143">VSENSE</text>
<text x="111.5" y="140.4">SP2</text>
<text x="140.9" y="139.2">GH_C</text>
<text x="141" y="141.7">SH_C</text>
<text x="111.5" y="145.5">BIAS</text>
<text x="111.5" y="148.1">EN_BUCK</text>
<text x="141.2" y="145.5">GL_C</text>
<text x="111.5" y="150.6">SS_TR</text>
<text x="140.8" y="155.7">AGND</text>
<text x="140.9" y="150.6">DVDD</text>
<text x="141" y="153.1">AVDD</text>
<text x="137.9" y="158.2">PWR_PAD</text>
</g>
<g font-size=".9" fill="#0000c2">
<text x="58.3" y="105.7">40A</text>
<text x="60.8" y="105.7">x</text>
<text x="66.1" y="105.7">=</text>
<text x="67.7" y="105.7">0.1V</text>
<text x="47.3" y="145.3">Recommended</text>
<text x="54.9" y="145.3">0.8V</text>
<text x="57.8" y="145.3">(92%</text>
<text x="62.5" y="145.3">109%)</text>
</g>
</svg>
